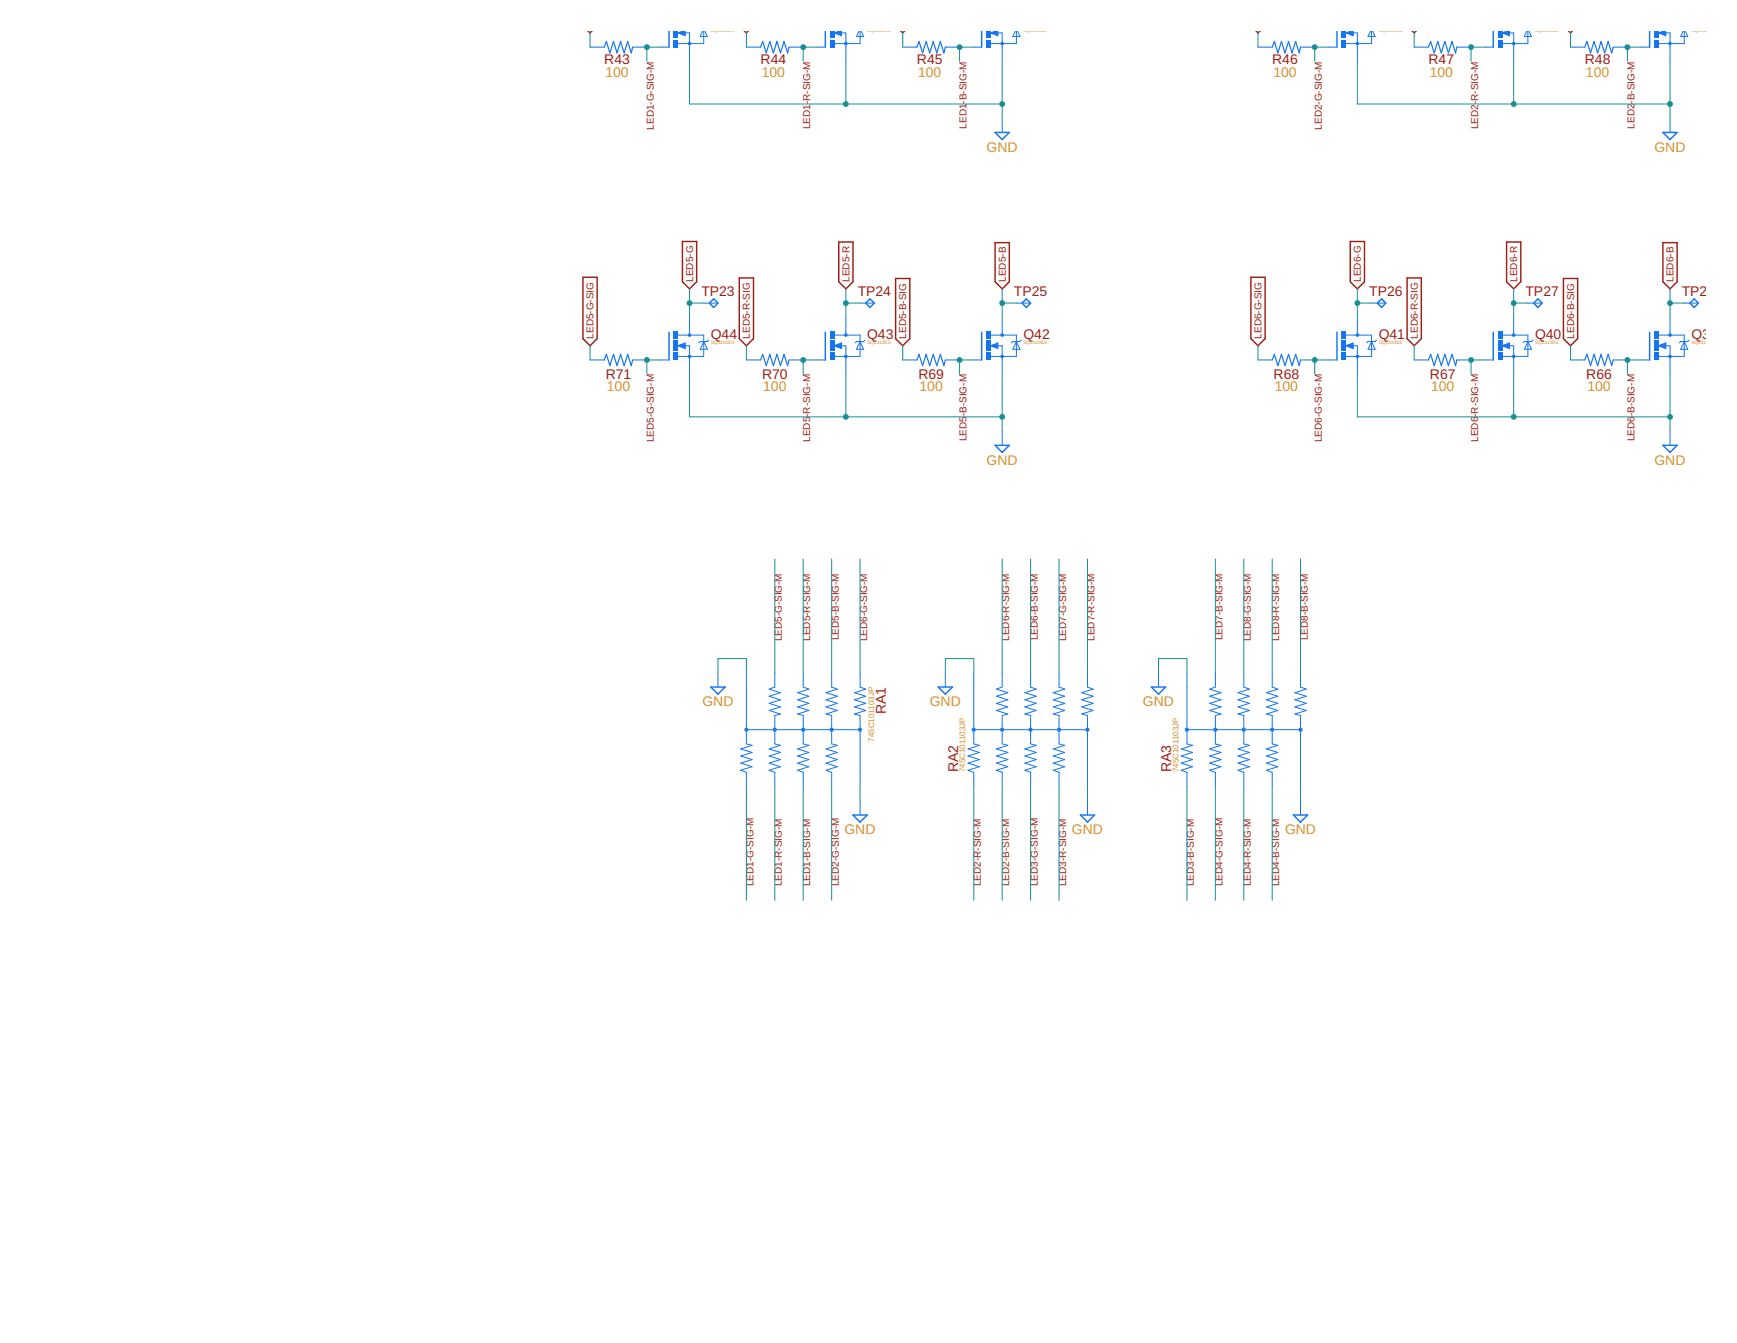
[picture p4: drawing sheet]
<svg xmlns="http://www.w3.org/2000/svg" width="279mm" height="216mm" viewBox="0 0 279 216" stroke-linecap="round" stroke-linejoin="round" font-family="sans-serif">
<g fill="none" stroke="#9c1f14" stroke-width=".23">
<path d="M94.6 4.9l.3 .4 .4-.4M119.7 4.9l.4 .4 .3-.4M144.9 4.9l.3 .4 .3-.4M202 4.9l.4 .4 .3-.4M227.1 4.9l.4 .4 .3-.4M252.3 4.9l.3 .4 .4-.4M109.8 38.8h2.3v6.5l-1.2 1.1-1.1-1.1zM134.9 38.9h2.3v6.4l-1.1 1.1-1.2-1.1zM160.1 39h2.2v6.3l-1.1 1.1-1.1-1.1zM217.2 38.8h2.3v6.5l-1.2 1.1-1.1-1.1zM242.3 38.9h2.3v6.4l-1.1 1.1-1.2-1.1zM267.5 39h2.3v6.3l-1.2 1.1-1.1-1.1z"/>
<path d="M93.8 44.6h2.3v9.8l-1.2 1.2-1.1-1.2zM118.9 44.7h2.3v9.7l-1.1 1.2-1.2-1.2zM144.1 44.8h2.2v9.6l-1.1 1.2-1.1-1.2zM201.2 44.6h2.3v9.8l-1.1 1.2-1.2-1.2zM226.3 44.7h2.3v9.7l-1.1 1.2-1.2-1.2zM251.5 44.8h2.3v9.6l-1.2 1.2-1.1-1.2z"/>
</g>
<path d="M160.1 21.3h2.2l-1.1 1.1zM267.5 21.3h2.3l-1.2 1.1zM114.1 48.7l.7-.7 .7 .7-.7 .7zM139.9 48l.7 .7-.7 .7-.6-.7zM165.1 48l.7 .7-.7 .7-.7-.7zM222.2 48l.7 .7-.7 .7-.6-.7zM247.4 48l.7 .7-.7 .7-.7-.7zM271.8 48.7l.7-.7 .7 .7-.7 .7zM160.1 71.6h2.2l-1.1 1.1zM267.5 71.6h2.3l-1.2 1.1z" fill="none" stroke="#1375f4" stroke-width=".23"/>
<g fill="none" stroke="#1375f4" stroke-width=".16">
<path d="M161.2 19v2.3M268.6 19v2.3M113.2 48.7h2.3M138.3 48.7h2.3M163.5 48.7h2.3M220.6 48.7h2.3M245.8 48.7h2.3M270.9 48.7h2.3M161.2 69.3v2.3M268.6 69.3v2.3M120.1 119.6l.9 .2-1.9 .6 1.9 .6-1.9 .5 1.9 .6-1.9 .6 1.9 .6-1.9 .5 1 .4M124.6 110.4l-.9 .4 1.8 .6-1.8 .5 1.8 .6-1.8 .6 1.8 .5-1.8 .6 1.8 .6-.9 .2v4.6l.9 .2-1.8 .6 1.8 .6-1.8 .5 1.8 .6-1.8 .6 1.8 .6-1.8 .5 .9 .4"/>
<path d="M129.2 110.4l.9 .4-1.8 .6 1.8 .5-1.8 .6 1.8 .6-1.8 .5 1.8 .6-1.8 .6 .9 .2v4.6l.9 .2-1.8 .6 1.8 .6-1.8 .5 1.8 .6-1.8 .6 1.8 .6-1.8 .5 .9 .4"/>
</g>
<g fill="#1375f4">
<path d="M119.8 117.1a.34 .34 0 0 1 .4-.1 .34 .34 0 0 1 .2 .4 .34 .34 0 0 1-.5 .2l-.2-.3 .4-.1 .1 .1-.1 .1-.4-.1z" fill-rule="evenodd"/>
<path d="M124.3 117.1a.34 .34 0 0 1 .5-.1 .34 .34 0 0 1 .1 .4 .34 .34 0 0 1-.4 .2l-.2-.3 .4-.1v.1v.1l-.4-.1z" fill-rule="evenodd"/>
<path d="M128.9 117.1a.34 .34 0 0 1 .5-.1 .34 .34 0 0 1 .1 .4 .34 .34 0 0 1-.4 .2l-.2-.3 .3-.1 .1 .1-.1 .1-.3-.1z" fill-rule="evenodd"/>
</g>
<g fill="#1375f4">
<path d="M119.8 117.1l.1-.1 .4 .1 .1 .1-.1 .4h-.2l-.3-.1-.1-.2 .4-.1 .1 .1-.1 .1-.4-.1zM119.8 117.1l-.1 .2 .3 .1 .2-.1-.1-.1-.4 .1 .1 .2 .3 .1h.2l.1-.2-.1-.3-.4-.1z"/>
<path d="M124.3 117.1l.2-.1 .3 .1 .1 .1-.1 .4h-.1l-.4-.1v-.2l.4-.1v.1v.1l-.4-.1zM124.3 117.1v.2l.3 .1 .1-.1v-.1l-.4 .1v.2l.4 .1h.1l.1-.2-.1-.3-.3-.1z"/>
<path d="M128.9 117.1l.2-.1 .3 .1 .1 .1-.1 .4h-.2l-.3-.1v-.2l.3-.1 .1 .1-.1 .1-.3-.1zM128.9 117.1v.2l.3 .1 .1-.1-.1-.1-.3 .1v.2l.3 .1h.2l.1-.2-.1-.3-.3-.1z"/>
</g>
<path d="M120.1 108.2v2.2M129.2 108.2v2.2M133.8 108.2v2.2l.9 .4-1.8 .6 1.8 .5-1.8 .6 1.8 .6-1.8 .5 1.8 .6-1.8 .6 .9 .2v4.6l.9 .2-1.8 .6 1.8 .6-1.8 .5 1.8 .6-1.8 .6 1.8 .6-1.8 .5 .9 .4v2.2M138.3 108.2v2.2l1 .4-1.9 .6 1.9 .5-1.9 .6 1.9 .6-1.9 .5 1.9 .6-1.9 .6 .9 .2M129.2 124.2v2.2" fill="none" stroke="#1375f4" stroke-width=".16"/>
<g fill="#1375f4">
<path d="M133.5 117.1a.34 .34 0 0 1 .4-.1 .34 .34 0 0 1 .2 .4 .34 .34 0 0 1-.5 .2l-.2-.3 .4-.1 .1 .1-.1 .1-.4-.1z" fill-rule="evenodd"/>
<path d="M138 117.1a.34 .34 0 0 1 .5-.1 .34 .34 0 0 1 .1 .4 .34 .34 0 0 1-.4 .2l-.2-.3 .4-.1 .1 .1-.1 .1-.4-.1z" fill-rule="evenodd"/>
</g>
<g fill="#1375f4">
<path d="M133.5 117.1l.1-.1 .4 .1 .1 .1-.1 .4h-.2l-.3-.1-.1-.2 .4-.1 .1 .1-.1 .1-.4-.1zM133.5 117.1l-.1 .2 .3 .1 .2-.1-.1-.1-.4 .1 .1 .2 .3 .1h.2l.1-.2-.1-.3-.4-.1z"/>
<path d="M138 117.1l.2-.1 .4 .1 .1 .1-.1 .4h-.2l-.4-.1v-.2l.4-.1 .1 .1-.1 .1-.4-.1zM138 117.1v.2l.3 .1 .2-.1-.1-.1-.4 .1v.2l.4 .1h.2l.1-.2-.1-.3-.4-.1z"/>
</g>
<path d="M120.1 110.4v9.2M120.1 117.3h18.2M124.6 108.2v2.2M138.3 115v11.4M156.6 119.6l.9 .2-1.8 .6 1.8 .6-1.8 .5 1.8 .6-1.8 .6 1.8 .6-1.8 .5 .9 .4M161.2 110.4l-.9 .4 1.8 .6-1.8 .5 1.8 .6-1.8 .6 1.8 .5-1.8 .6 1.8 .6-.9 .2v4.6l.9 .2-1.8 .6 1.8 .6-1.8 .5 1.8 .6-1.8 .6 1.8 .6-1.8 .5 .9 .4M165.8 110.4l.9 .4-1.9 .6 1.9 .5-1.9 .6 1.9 .6-1.9 .5 1.9 .6-1.9 .6 1 .2v4.6l.9 .2-1.9 .6 1.9 .6-1.9 .5 1.9 .6-1.9 .6 1.9 .6-1.9 .5 1 .4M120.1 124.2v2.2M124.6 124.2v2.2" fill="none" stroke="#1375f4" stroke-width=".16"/>
<g fill="#1375f4">
<path d="M156.3 117.1a.34 .34 0 0 1 .5-.1 .34 .34 0 0 1 .1 .4 .34 .34 0 0 1-.4 .2l-.2-.3 .3-.1 .1 .1-.1 .1-.3-.1z" fill-rule="evenodd"/>
<path d="M160.9 117.1a.34 .34 0 0 1 .5-.1 .34 .34 0 0 1 .1 .4 .34 .34 0 0 1-.4 .2l-.3-.3 .4-.1 .1 .1-.1 .1-.4-.1z" fill-rule="evenodd"/>
<path d="M165.5 117.1a.34 .34 0 0 1 .4-.1 .34 .34 0 0 1 .2 .4 .34 .34 0 0 1-.5 .2l-.2-.3 .4-.1 .1 .1-.1 .1-.4-.1z" fill-rule="evenodd"/>
</g>
<g fill="#1375f4">
<path d="M156.3 117.1l.2-.1 .3 .1 .2 .1-.2 .4h-.1l-.4-.1v-.2l.3-.1 .1 .1-.1 .1-.3-.1zM156.3 117.1v.2l.3 .1 .1-.1-.1-.1-.3 .1v.2l.4 .1h.1l.2-.2-.2-.3-.3-.1z"/>
<path d="M160.9 117.1l.2-.1 .3 .1 .1 .1-.1 .4h-.2l-.3-.1-.1-.2 .4-.1 .1 .1-.1 .1-.4-.1zM160.9 117.1l-.1 .2 .3 .1 .2-.1-.1-.1-.4 .1 .1 .2 .3 .1h.2l.1-.2-.1-.3-.3-.1z"/>
<path d="M165.5 117.1l.1-.1 .4 .1 .1 .1-.1 .4h-.2l-.3-.1-.1-.2 .4-.1 .1 .1-.1 .1-.4-.1zM165.5 117.1l-.1 .2 .3 .1 .2-.1-.1-.1-.4 .1 .1 .2 .3 .1h.2l.1-.2-.1-.3-.4-.1z"/>
</g>
<path d="M156.6 108.2v2.2M165.8 108.2v2.2M170.3 108.2v2.2l1 .4-1.9 .6 1.9 .5-1.9 .6 1.9 .6-1.9 .5 1.9 .6-1.9 .6 .9 .2v4.6l1 .2-1.9 .6 1.9 .6-1.9 .5 1.9 .6-1.9 .6 1.9 .6-1.9 .5 .9 .4v2.2M174.9 108.2v2.2l.9 .4-1.8 .6 1.8 .5-1.8 .6 1.8 .6-1.8 .5 1.8 .6-1.8 .6 .9 .2M165.8 124.2v2.2" fill="none" stroke="#1375f4" stroke-width=".16"/>
<g fill="#1375f4">
<path d="M170.1 117.1a.34 .34 0 0 1 .4-.1 .34 .34 0 0 1 .1 .4 .34 .34 0 0 1-.4 .2l-.2-.3 .3-.1 .2 .1-.2 .1-.3-.1z" fill-rule="evenodd"/>
<path d="M174.6 117.1a.34 .34 0 0 1 .5-.1 .34 .34 0 0 1 .1 .4 .34 .34 0 0 1-.4 .2l-.2-.3 .3-.1 .1 .1-.1 .1-.3-.1z" fill-rule="evenodd"/>
</g>
<g fill="#1375f4">
<path d="M170.1 117.1l.1-.1 .4 .1 .1 .1-.1 .4h-.2l-.3-.1-.1-.2 .3-.1 .2 .1-.2 .1-.3-.1zM170.1 117.1l-.1 .2 .3 .1 .2-.1-.2-.1-.3 .1 .1 .2 .3 .1h.2l.1-.2-.1-.3-.4-.1z"/>
<path d="M174.6 117.1l.2-.1 .3 .1 .1 .1-.1 .4h-.1l-.4-.1v-.2l.3-.1 .1 .1-.1 .1-.3-.1zM174.6 117.1v.2l.3 .1 .1-.1-.1-.1-.3 .1v.2l.4 .1h.1l.1-.2-.1-.3-.3-.1z"/>
</g>
<path d="M156.6 110.4v9.2M156.6 117.3h18.3M161.2 108.2v2.2M174.9 115v11.4M190.9 119.6l.9 .2-1.8 .6 1.8 .6-1.8 .5 1.8 .6-1.8 .6 1.8 .6-1.8 .5 .9 .4M195.5 110.4l-.9 .4 1.8 .6-1.8 .5 1.8 .6-1.8 .6 1.8 .5-1.8 .6 1.8 .6-.9 .2v4.6l.9 .2-1.8 .6 1.8 .6-1.8 .5 1.8 .6-1.8 .6 1.8 .6-1.8 .5 .9 .4M200.1 110.4l.9 .4-1.9 .6 1.9 .5-1.9 .6 1.9 .6-1.9 .5 1.9 .6-1.9 .6 1 .2v4.6l.9 .2-1.9 .6 1.9 .6-1.9 .5 1.9 .6-1.9 .6 1.9 .6-1.9 .5 1 .4M156.6 124.2v2.2M161.2 124.2v2.2" fill="none" stroke="#1375f4" stroke-width=".16"/>
<g fill="#1375f4">
<path d="M190.6 117.1a.34 .34 0 0 1 .5-.1 .34 .34 0 0 1 .1 .4 .34 .34 0 0 1-.4 .2l-.2-.3 .3-.1 .1 .1-.1 .1-.3-.1z" fill-rule="evenodd"/>
<path d="M195.2 117.1a.34 .34 0 0 1 .5-.1 .34 .34 0 0 1 .1 .4 .34 .34 0 0 1-.5 .2l-.2-.3 .4-.1 .1 .1-.1 .1-.4-.1z" fill-rule="evenodd"/>
<path d="M199.8 117.1a.34 .34 0 0 1 .4-.1 .34 .34 0 0 1 .2 .4 .34 .34 0 0 1-.5 .2l-.2-.3 .4-.1 .1 .1-.1 .1-.4-.1z" fill-rule="evenodd"/>
</g>
<g fill="#1375f4">
<path d="M190.6 117.1l.2-.1 .3 .1 .1 .1-.1 .4h-.1l-.4-.1v-.2l.3-.1 .1 .1-.1 .1-.3-.1zM190.6 117.1v.2l.3 .1 .1-.1-.1-.1-.3 .1v.2l.4 .1h.1l.1-.2-.1-.3-.3-.1z"/>
<path d="M195.2 117.1l.1-.1 .4 .1 .1 .1-.1 .4h-.2l-.3-.1-.1-.2 .4-.1 .1 .1-.1 .1-.4-.1zM195.2 117.1l-.1 .2 .3 .1 .2-.1-.1-.1-.4 .1 .1 .2 .3 .1h.2l.1-.2-.1-.3-.4-.1z"/>
<path d="M199.8 117.1l.1-.1 .4 .1 .1 .1-.1 .4h-.2l-.3-.1-.1-.2 .4-.1 .1 .1-.1 .1-.4-.1zM199.8 117.1l-.1 .2 .3 .1 .2-.1-.1-.1-.4 .1 .1 .2 .3 .1h.2l.1-.2-.1-.3-.4-.1z"/>
</g>
<path d="M190.9 108.2v2.2M200.1 108.2v2.2M204.6 108.2v2.2l.9 .4-1.8 .6 1.8 .5-1.8 .6 1.8 .6-1.8 .5 1.8 .6-1.8 .6 .9 .2v4.6l.9 .2-1.8 .6 1.8 .6-1.8 .5 1.8 .6-1.8 .6 1.8 .6-1.8 .5 .9 .4v2.2M209.2 108.2v2.2l.9 .4-1.8 .6 1.8 .5-1.8 .6 1.8 .6-1.8 .5 1.8 .6-1.8 .6 .9 .2M200.1 124.2v2.2" fill="none" stroke="#1375f4" stroke-width=".16"/>
<g fill="#1375f4">
<path d="M204.3 117.1a.34 .34 0 0 1 .5-.1 .34 .34 0 0 1 .1 .4 .34 .34 0 0 1-.4 .2l-.2-.3 .3-.1 .1 .1-.1 .1-.3-.1z" fill-rule="evenodd"/>
<path d="M208.9 117.1a.34 .34 0 0 1 .5-.1 .34 .34 0 0 1 .1 .4 .34 .34 0 0 1-.4 .2l-.2-.3 .3-.1 .1 .1-.1 .1-.3-.1z" fill-rule="evenodd"/>
</g>
<g fill="#1375f4">
<path d="M204.3 117.1l.2-.1 .4 .1 .1 .1-.1 .4h-.2l-.4-.1v-.2l.3-.1 .1 .1-.1 .1-.3-.1zM204.3 117.1v.2l.3 .1 .1-.1-.1-.1-.3 .1v.2l.4 .1h.2l.1-.2-.1-.3-.4-.1z"/>
<path d="M208.9 117.1l.2-.1 .3 .1 .1 .1-.1 .4h-.1l-.4-.1v-.2l.3-.1 .1 .1-.1 .1-.3-.1zM208.9 117.1v.2l.2 .1 .2-.1-.1-.1-.3 .1v.2l.4 .1h.1l.1-.2-.1-.3-.3-.1z"/>
</g>
<g fill="none" stroke="#1375f4" stroke-width=".16">
<path d="M106.3 7.6h1.3M110 4.9l-.9 .4 1.1 .5v-.9M110.1 5.3h.8v2.3M113 4.9l-.4 1h1.2l-.4-1M113.2 4.9v2.1h-4.1M115.5 108.2v2.2M152.1 108.2v2.2M186.4 108.2v2.2M190.9 110.4v9.2M190.9 117.3h18.3M195.5 108.2v2.2M209.2 115v11.4"/>
<path d="M138.3 128.7v2.3M174.9 128.7v2.3M190.9 124.2v2.2M195.5 124.2v2.2M209.2 128.7v2.3"/>
</g>
<path d="M107.6 4.9v2.7M114.3 110.4h2.3l-1.1 1.2zM150.9 110.4h2.3l-1.1 1.2zM185.2 110.4h2.3l-1.1 1.2zM137.2 131h2.3l-1.2 1.2zM173.8 131h2.3l-1.2 1.2zM208 131h2.3l-1.1 1.2z" fill="none" stroke="#1375f4" stroke-width=".23"/>
<path d="M110.1 5.1l-.8 .2 .8 .2v-.2h-.2" fill="none" stroke="#1375f4" stroke-width=".28"/>
<g fill="#1375f4">
<path d="M108.4 6.4h.7v1.2h-.7z" fill-rule="evenodd"/>
<path d="M108.4 4.9h.7v1.2h-.7z" fill-rule="evenodd"/>
<circle cx="110.9" cy="7" r=".3"/>
</g>
<g fill="#1375f4">
<path d="M110.6 7a.3 .3 0 0 1 .6 0 .3 .3 0 0 1-.6 0zM110.6 7a.3 .3 0 0 0 .6 0 .3 .3 0 0 0-.6 0z"/>
<path d="M108.4 6.4h.7v1.2h-.7zM108.4 6.4v1.2h.7v-1.2z"/>
<path d="M108.4 4.9h.7v1.2h-.7zM108.4 4.9v1.2h.7v-1.2z"/>
</g>
<path d="M110.9 7.6v2.3M131.5 7.6h1.3M135.1 4.9l-.9 .4 1.2 .5v-.9M135.3 5.3h.8v2.3M138.2 4.9l-.4 1h1.1l-.4-1M138.3 4.9v2.1h-4.1" fill="none" stroke="#1375f4" stroke-width=".16"/>
<path d="M132.8 4.9v2.7" fill="none" stroke="#1375f4" stroke-width=".23"/>
<path d="M135.3 5.1l-.8 .2 .8 .2v-.2h-.3" fill="none" stroke="#1375f4" stroke-width=".28"/>
<g fill="#1375f4">
<path d="M133.5 6.4h.7v1.2h-.7z" fill-rule="evenodd"/>
<path d="M133.5 4.9h.7v1.2h-.7z" fill-rule="evenodd"/>
<circle cx="136.1" cy="7" r=".3"/>
</g>
<g fill="#1375f4">
<path d="M135.8 7a.3 .3 0 0 1 .6 0 .3 .3 0 0 1-.6 0zM135.8 7a.3 .3 0 0 0 .6 0 .3 .3 0 0 0-.6 0z"/>
<path d="M133.5 6.4h.7v1.2h-.7zM133.5 6.4v1.2h.7v-1.2z"/>
<path d="M133.5 4.9h.7v1.2h-.7zM133.5 4.9v1.2h.7v-1.2z"/>
</g>
<path d="M136.1 7.6v2.3M156.6 7.6h1.3M160.3 4.9l-.9 .4 1.1 .5v-.9M160.4 5.3h.8v2.3M163.3 4.9l-.4 1h1.2l-.5-1M163.5 4.9v2.1h-4.1" fill="none" stroke="#1375f4" stroke-width=".16"/>
<path d="M157.9 4.9v2.7" fill="none" stroke="#1375f4" stroke-width=".23"/>
<path d="M160.4 5.1l-.8 .2 .8 .2v-.2h-.2" fill="none" stroke="#1375f4" stroke-width=".28"/>
<g fill="#1375f4">
<path d="M158.7 6.4h.7v1.2h-.7z" fill-rule="evenodd"/>
<path d="M158.7 4.9h.7v1.2h-.7z" fill-rule="evenodd"/>
<circle cx="161.2" cy="7" r=".3"/>
</g>
<g fill="#1375f4">
<path d="M160.9 7a.3 .3 0 0 1 .6 0 .3 .3 0 0 1-.6 0zM160.9 7a.3 .3 0 0 0 .6 0 .3 .3 0 0 0-.6 0z"/>
<path d="M158.7 6.4h.7v1.2h-.7zM158.7 6.4v1.2h.7v-1.2z"/>
<path d="M158.7 4.9h.7v1.2h-.7zM158.7 4.9v1.2h.7v-1.2z"/>
</g>
<path d="M161.2 7.6v2.3M213.8 7.6h1.3M217.4 4.9l-.9 .4 1.2 .5v-.9M217.6 5.3h.7v2.3M220.5 4.9l-.5 1h1.2l-.4-1M220.6 4.9v2.1h-4.1" fill="none" stroke="#1375f4" stroke-width=".16"/>
<path d="M215.1 4.9v2.7" fill="none" stroke="#1375f4" stroke-width=".23"/>
<path d="M217.6 5.1l-.9 .2 .9 .2v-.2h-.3" fill="none" stroke="#1375f4" stroke-width=".28"/>
<g fill="#1375f4">
<path d="M215.8 6.4h.7v1.2h-.7z" fill-rule="evenodd"/>
<path d="M215.8 4.9h.7v1.2h-.7z" fill-rule="evenodd"/>
<circle cx="218.3" cy="7" r=".3"/>
</g>
<g fill="#1375f4">
<path d="M218 7a.3 .3 0 0 1 .6 0 .3 .3 0 0 1-.6 0zM218 7a.3 .3 0 0 0 .6 0 .3 .3 0 0 0-.6 0z"/>
<path d="M215.8 6.4h.7v1.2h-.7zM215.8 6.4v1.2h.7v-1.2z"/>
<path d="M215.8 4.9h.7v1.2h-.7zM215.8 4.9v1.2h.7v-1.2z"/>
</g>
<path d="M218.3 7.6v2.3M238.9 7.6h1.3M242.6 4.9l-.9 .4 1.1 .5v-.9M242.7 5.3h.8v2.3M245.6 4.9l-.4 1h1.1l-.4-1M245.8 4.9v2.1h-4.1" fill="none" stroke="#1375f4" stroke-width=".16"/>
<path d="M240.2 4.9v2.7" fill="none" stroke="#1375f4" stroke-width=".23"/>
<path d="M242.7 5.1l-.8 .2 .8 .2v-.2h-.2" fill="none" stroke="#1375f4" stroke-width=".28"/>
<g fill="#1375f4">
<path d="M241 6.4h.7v1.2h-.7z" fill-rule="evenodd"/>
<path d="M241 4.9h.7v1.2h-.7z" fill-rule="evenodd"/>
<circle cx="243.5" cy="7" r=".3"/>
</g>
<g fill="#1375f4">
<path d="M243.2 7a.3 .3 0 0 1 .6 0 .3 .3 0 0 1-.6 0zM243.2 7a.3 .3 0 0 0 .6 0 .3 .3 0 0 0-.6 0z"/>
<path d="M241 6.4h.7v1.2h-.7zM241 6.4v1.2h.7v-1.2z"/>
<path d="M241 4.9h.7v1.2h-.7zM241 4.9v1.2h.7v-1.2z"/>
</g>
<path d="M243.5 7.6v2.3M264.1 7.6h1.2M267.7 4.9l-.9 .4 1.1 .5v-.9M267.8 5.3h.8v2.3M270.8 4.9l-.5 1h1.2l-.4-1M270.9 4.9v2.1h-4.1" fill="none" stroke="#1375f4" stroke-width=".16"/>
<path d="M265.3 4.9v2.7" fill="none" stroke="#1375f4" stroke-width=".23"/>
<path d="M267.8 5.1l-.8 .2 .8 .2v-.2h-.2" fill="none" stroke="#1375f4" stroke-width=".28"/>
<g fill="#1375f4">
<path d="M266.1 6.4h.7v1.2h-.7z" fill-rule="evenodd"/>
<path d="M266.1 4.9h.7v1.2h-.7z" fill-rule="evenodd"/>
<circle cx="268.6" cy="7" r=".3"/>
</g>
<g fill="#1375f4">
<path d="M268.3 7a.3 .3 0 0 1 .6 0 .3 .3 0 0 1-.6 0zM268.3 7a.3 .3 0 0 0 .6 0 .3 .3 0 0 0-.6 0z"/>
<path d="M266.1 6.4h.7v1.2h-.7zM266.1 6.4v1.2h.7v-1.2z"/>
<path d="M266.1 4.9h.7v1.2h-.7zM266.1 4.9v1.2h.7v-1.2z"/>
</g>
<path d="M268.6 7.6v2.3M264.1 57.9h1.2M266.8 55.6l1.1-.5v.9zM266.8 53.9h4.1v3.4h-4.1M267.8 55.6h.8v2.3M268.6 53.3v.6M270.9 54.9l.6 1.3h-1.2zM271.7 54.7l-.2 .2h-1.2l-.2 .2" fill="none" stroke="#1375f4" stroke-width=".16"/>
<path d="M265.3 53.4v4.5" fill="none" stroke="#1375f4" stroke-width=".23"/>
<path d="M267.8 55.4l-.8 .2 .8 .2v-.2h-.2" fill="none" stroke="#1375f4" stroke-width=".28"/>
<g fill="#1375f4">
<path d="M266.1 56.7h.7v1.2h-.7z" fill-rule="evenodd"/>
<path d="M266.1 53.3h.7v1.1h-.7z" fill-rule="evenodd"/>
<path d="M266.1 54.8h.7v1.6h-.7z" fill-rule="evenodd"/>
<circle cx="268.6" cy="57.3" r=".3"/>
<circle cx="268.6" cy="53.9" r=".3"/>
</g>
<g fill="#1375f4">
<path d="M268.3 57.3a.3 .3 0 0 1 .6 0 .3 .3 0 0 1-.6 0zM268.3 57.3a.3 .3 0 0 0 .6 0 .3 .3 0 0 0-.6 0z"/>
<path d="M268.3 53.9a.3 .3 0 0 1 .6 0 .3 .3 0 0 1-.6 0zM268.3 53.9a.3 .3 0 0 0 .6 0 .3 .3 0 0 0-.6 0z"/>
<path d="M266.1 56.7h.7v1.2h-.7zM266.1 56.7v1.2h.7v-1.2z"/>
<path d="M266.1 53.3h.7v1.1h-.7zM266.1 53.3v1.1h.7v-1.1z"/>
<path d="M266.1 54.8h.7v1.6h-.7zM266.1 54.8v1.6h.7v-1.6z"/>
</g>
<path d="M238.9 57.9h1.3M241.7 55.6l1.1-.5v.9zM241.7 53.9h4.1v3.4h-4.1M242.7 55.6h.8v2.3M243.5 53.3v.6M245.8 54.9l.5 1.3h-1.1zM246.6 54.7l-.3 .2h-1.1l-.2 .2M268.6 51v2.3M268.6 57.9v2.3" fill="none" stroke="#1375f4" stroke-width=".16"/>
<path d="M240.2 53.4v4.5" fill="none" stroke="#1375f4" stroke-width=".23"/>
<path d="M242.7 55.4l-.8 .2 .8 .2v-.2h-.2" fill="none" stroke="#1375f4" stroke-width=".28"/>
<g fill="#1375f4">
<path d="M241 56.7h.7v1.2h-.7z" fill-rule="evenodd"/>
<path d="M241 53.3h.7v1.1h-.7z" fill-rule="evenodd"/>
<path d="M241 54.8h.7v1.6h-.7z" fill-rule="evenodd"/>
<circle cx="243.5" cy="57.3" r=".3"/>
<circle cx="243.5" cy="53.9" r=".3"/>
</g>
<g fill="#1375f4">
<path d="M243.2 57.3a.3 .3 0 0 1 .6 0 .3 .3 0 0 1-.6 0zM243.2 57.3a.3 .3 0 0 0 .6 0 .3 .3 0 0 0-.6 0z"/>
<path d="M243.2 53.9a.3 .3 0 0 1 .6 0 .3 .3 0 0 1-.6 0zM243.2 53.9a.3 .3 0 0 0 .6 0 .3 .3 0 0 0-.6 0z"/>
<path d="M241 56.7h.7v1.2h-.7zM241 56.7v1.2h.7v-1.2z"/>
<path d="M241 53.3h.7v1.1h-.7zM241 53.3v1.1h.7v-1.1z"/>
<path d="M241 54.8h.7v1.6h-.7zM241 54.8v1.6h.7v-1.6z"/>
</g>
<path d="M213.8 57.9h1.3M216.5 55.6l1.2-.5v.9zM216.5 53.9h4.1v3.4h-4.1M217.6 55.6h.7v2.3M218.3 53.3v.6M220.6 54.9l.6 1.3h-1.2zM221.4 54.7l-.2 .2h-1.2l-.2 .2M243.5 51v2.3M243.5 57.9v2.3" fill="none" stroke="#1375f4" stroke-width=".16"/>
<path d="M215.1 53.4v4.5" fill="none" stroke="#1375f4" stroke-width=".23"/>
<path d="M217.6 55.4l-.9 .2 .9 .2v-.2h-.3" fill="none" stroke="#1375f4" stroke-width=".28"/>
<g fill="#1375f4">
<path d="M215.8 56.7h.7v1.2h-.7z" fill-rule="evenodd"/>
<path d="M215.8 53.3h.7v1.1h-.7z" fill-rule="evenodd"/>
<path d="M215.8 54.8h.7v1.6h-.7z" fill-rule="evenodd"/>
<circle cx="218.3" cy="57.3" r=".3"/>
<circle cx="218.3" cy="53.9" r=".3"/>
</g>
<g fill="#1375f4">
<path d="M218 57.3a.3 .3 0 0 1 .6 0 .3 .3 0 0 1-.6 0zM218 57.3a.3 .3 0 0 0 .6 0 .3 .3 0 0 0-.6 0z"/>
<path d="M218 53.9a.3 .3 0 0 1 .6 0 .3 .3 0 0 1-.6 0zM218 53.9a.3 .3 0 0 0 .6 0 .3 .3 0 0 0-.6 0z"/>
<path d="M215.8 56.7h.7v1.2h-.7zM215.8 56.7v1.2h.7v-1.2z"/>
<path d="M215.8 53.3h.7v1.1h-.7zM215.8 53.3v1.1h.7v-1.1z"/>
<path d="M215.8 54.8h.7v1.6h-.7zM215.8 54.8v1.6h.7v-1.6z"/>
</g>
<path d="M156.6 57.9h1.3M159.4 55.6l1.1-.5v.9zM159.4 53.9h4.1v3.4h-4.1M160.4 55.6h.8v2.3M161.2 53.3v.6M163.5 54.9l.6 1.3h-1.2zM164.3 54.7l-.2 .2h-1.2l-.2 .2M218.3 51v2.3M218.3 57.9v2.3" fill="none" stroke="#1375f4" stroke-width=".16"/>
<path d="M157.9 53.4v4.5" fill="none" stroke="#1375f4" stroke-width=".23"/>
<path d="M160.4 55.4l-.8 .2 .8 .2v-.2h-.2" fill="none" stroke="#1375f4" stroke-width=".28"/>
<g fill="#1375f4">
<path d="M158.7 56.7h.7v1.2h-.7z" fill-rule="evenodd"/>
<path d="M158.7 53.3h.7v1.1h-.7z" fill-rule="evenodd"/>
<path d="M158.7 54.8h.7v1.6h-.7z" fill-rule="evenodd"/>
<circle cx="161.2" cy="57.3" r=".3"/>
<circle cx="161.2" cy="53.9" r=".3"/>
</g>
<g fill="#1375f4">
<path d="M160.9 57.3a.3 .3 0 0 1 .6 0 .3 .3 0 0 1-.6 0zM160.9 57.3a.3 .3 0 0 0 .6 0 .3 .3 0 0 0-.6 0z"/>
<path d="M160.9 53.9a.3 .3 0 0 1 .6 0 .3 .3 0 0 1-.6 0zM160.9 53.9a.3 .3 0 0 0 .6 0 .3 .3 0 0 0-.6 0z"/>
<path d="M158.7 56.7h.7v1.2h-.7zM158.7 56.7v1.2h.7v-1.2z"/>
<path d="M158.7 53.3h.7v1.1h-.7zM158.7 53.3v1.1h.7v-1.1z"/>
<path d="M158.7 54.8h.7v1.6h-.7zM158.7 54.8v1.6h.7v-1.6z"/>
</g>
<path d="M131.5 57.9h1.3M134.2 55.6l1.2-.5v.9zM134.2 53.9h4.1v3.4h-4.1M135.3 55.6h.8v2.3M136.1 53.3v.6M138.3 54.9l.6 1.3h-1.1zM139.1 54.7l-.2 .2h-1.1l-.3 .2M161.2 51v2.3M161.2 57.9v2.3" fill="none" stroke="#1375f4" stroke-width=".16"/>
<path d="M132.8 53.4v4.5" fill="none" stroke="#1375f4" stroke-width=".23"/>
<path d="M135.3 55.4l-.8 .2 .8 .2v-.2h-.3" fill="none" stroke="#1375f4" stroke-width=".28"/>
<g fill="#1375f4">
<path d="M133.5 56.7h.7v1.2h-.7z" fill-rule="evenodd"/>
<path d="M133.5 53.3h.7v1.1h-.7z" fill-rule="evenodd"/>
<path d="M133.5 54.8h.7v1.6h-.7z" fill-rule="evenodd"/>
<circle cx="136.1" cy="57.3" r=".3"/>
<circle cx="136.1" cy="53.9" r=".3"/>
</g>
<g fill="#1375f4">
<path d="M135.8 57.3a.3 .3 0 0 1 .6 0 .3 .3 0 0 1-.6 0zM135.8 57.3a.3 .3 0 0 0 .6 0 .3 .3 0 0 0-.6 0z"/>
<path d="M135.8 53.9a.3 .3 0 0 1 .6 0 .3 .3 0 0 1-.6 0zM135.8 53.9a.3 .3 0 0 0 .6 0 .3 .3 0 0 0-.6 0z"/>
<path d="M133.5 56.7h.7v1.2h-.7zM133.5 56.7v1.2h.7v-1.2z"/>
<path d="M133.5 53.3h.7v1.1h-.7zM133.5 53.3v1.1h.7v-1.1z"/>
<path d="M133.5 54.8h.7v1.6h-.7zM133.5 54.8v1.6h.7v-1.6z"/>
</g>
<path d="M106.3 57.9h1.3M109.1 55.6l1.1-.5v.9zM109.1 53.9h4.1v3.4h-4.1M110.1 55.6h.8v2.3M110.9 53.3v.6M113.2 54.9l.6 1.3h-1.2zM114 54.7l-.2 .2h-1.2l-.2 .2M136.1 51v2.3M136.1 57.9v2.3" fill="none" stroke="#1375f4" stroke-width=".16"/>
<path d="M107.6 53.4v4.5" fill="none" stroke="#1375f4" stroke-width=".23"/>
<path d="M110.1 55.4l-.8 .2 .8 .2v-.2h-.2" fill="none" stroke="#1375f4" stroke-width=".28"/>
<g fill="#1375f4">
<path d="M108.4 56.7h.7v1.2h-.7z" fill-rule="evenodd"/>
<path d="M108.4 53.3h.7v1.1h-.7z" fill-rule="evenodd"/>
<path d="M108.4 54.8h.7v1.6h-.7z" fill-rule="evenodd"/>
<circle cx="110.9" cy="57.3" r=".3"/>
<circle cx="110.9" cy="53.9" r=".3"/>
</g>
<g fill="#1375f4">
<path d="M110.6 57.3a.3 .3 0 0 1 .6 0 .3 .3 0 0 1-.6 0zM110.6 57.3a.3 .3 0 0 0 .6 0 .3 .3 0 0 0-.6 0z"/>
<path d="M110.6 53.9a.3 .3 0 0 1 .6 0 .3 .3 0 0 1-.6 0zM110.6 53.9a.3 .3 0 0 0 .6 0 .3 .3 0 0 0-.6 0z"/>
<path d="M108.4 56.7h.7v1.2h-.7zM108.4 56.7v1.2h.7v-1.2z"/>
<path d="M108.4 53.3h.7v1.1h-.7zM108.4 53.3v1.1h.7v-1.1z"/>
<path d="M108.4 54.8h.7v1.6h-.7zM108.4 54.8v1.6h.7v-1.6z"/>
</g>
<g fill="none" stroke="#1375f4" stroke-width=".16">
<path d="M94.9 7.6h2.3M101.8 7.6h2.3M120.1 7.6h2.2M126.9 7.6h2.3M145.2 7.6h2.3M152.1 7.6h2.2M202.4 7.6h2.2M209.2 7.6h2.3M227.5 7.6h2.3M234.3 7.6h2.3M252.6 7.6h2.3M259.5 7.6h2.3"/>
<path d="M94.9 57.9h2.3M101.8 57.9h2.3M110.9 51v2.3M110.9 57.9v2.3M120.1 57.9h2.2M126.9 57.9h2.3M145.2 57.9h2.3M152.1 57.9h2.2M202.4 57.9h2.2M209.2 57.9h2.3M227.5 57.9h2.3M234.3 57.9h2.3"/>
<path d="M252.6 57.9h2.3M259.5 57.9h2.3"/>
</g>
<path d="M97.2 7.6l.3-.9 .6 1.8 .6-1.8 .6 1.8 .5-1.8 .6 1.8 .6-1.8 .5 1.8 .3-.9M122.3 7.6l.4-.9 .6 1.8 .5-1.8 .6 1.8 .6-1.8 .5 1.8 .6-1.8 .6 1.8 .2-.9M147.5 7.6l.3-.9 .6 1.8 .6-1.8 .5 1.8 .6-1.8 .6 1.8 .6-1.8 .5 1.8 .3-.9M204.6 7.6l.4-.9 .5 1.8 .6-1.8 .6 1.8 .6-1.8 .5 1.8 .6-1.8 .6 1.8 .2-.9M229.8 7.6l.3-.9 .6 1.8 .6-1.8 .5 1.8 .6-1.8 .6 1.8 .6-1.8 .5 1.8 .2-.9M254.9 7.6l.4-.9 .5 1.8 .6-1.8 .6 1.8 .5-1.8 .6 1.8 .6-1.8 .5 1.8 .3-.9M97.2 57.9l.3-.9 .6 1.8 .6-1.8 .6 1.8 .5-1.8 .6 1.8 .6-1.8 .5 1.8 .3-.9M122.3 57.9l.4-.9 .6 1.8 .5-1.8 .6 1.8 .6-1.8 .5 1.8 .6-1.8 .6 1.8 .2-.9M147.5 57.9l.3-.9 .6 1.8 .6-1.8 .5 1.8 .6-1.8 .6 1.8 .6-1.8 .5 1.8 .3-.9M204.6 57.9l.4-.9 .5 1.8 .6-1.8 .6 1.8 .6-1.8 .5 1.8 .6-1.8 .6 1.8 .2-.9M229.8 57.9l.3-.9 .6 1.8 .6-1.8 .5 1.8 .6-1.8 .6 1.8 .6-1.8 .5 1.8 .2-.9M254.9 57.9l.4-.9 .5 1.8 .6-1.8 .6 1.8 .5-1.8 .6 1.8 .6-1.8 .5 1.8 .3-.9" fill="none" stroke="#1375f4" stroke-width=".19"/>
<path d="M110.9 16.7h50.3v2.3" fill="none" stroke="#158f93" stroke-width=".16"/>
<g fill="#158f93">
<circle cx="136.1" cy="16.7" r=".47"/>
<circle cx="161.2" cy="16.7" r=".47"/>
</g>
<g fill="#158f93">
<path d="M135.6 16.7a.47 .47 0 0 1 .9 0 .47 .47 0 0 1-.9 0zM135.6 16.7a.46 .46 0 0 0 .9 0 .46 .46 0 0 0-.9 0z"/>
<path d="M160.7 16.7a.5 .5 0 0 1 1 0 .5 .5 0 0 1-1 0zM160.7 16.7a.5 .5 0 0 0 1 0 .5 .5 0 0 0-1 0z"/>
</g>
<path d="M110.9 9.9v6.8M136.1 9.9v6.8M161.2 9.9v6.8M218.3 16.7h50.3v2.3" fill="none" stroke="#158f93" stroke-width=".16"/>
<g fill="#158f93">
<circle cx="243.5" cy="16.7" r=".47"/>
<circle cx="268.6" cy="16.7" r=".47"/>
</g>
<g fill="#158f93">
<path d="M243 16.7a.47 .47 0 0 1 .9 0 .47 .47 0 0 1-.9 0zM243 16.7a.46 .46 0 0 0 .9 0 .46 .46 0 0 0-.9 0z"/>
<path d="M268.2 16.7a.47 .47 0 0 1 .9 0 .47 .47 0 0 1-.9 0zM268.2 16.7a.46 .46 0 0 0 .9 0 .46 .46 0 0 0-.9 0z"/>
</g>
<path d="M218.3 9.9v6.8M243.5 9.9v6.8M268.6 9.9v6.8M110.9 67h50.3v2.3" fill="none" stroke="#158f93" stroke-width=".16"/>
<g fill="#158f93">
<circle cx="136.1" cy="67" r=".47"/>
<circle cx="161.2" cy="67" r=".47"/>
</g>
<g fill="#158f93">
<path d="M135.6 67a.47 .47 0 0 1 .9 0 .47 .47 0 0 1-.9 0zM135.6 67a.46 .46 0 0 0 .9 0 .46 .46 0 0 0-.9 0z"/>
<path d="M160.7 67a.5 .5 0 0 1 1 0 .5 .5 0 0 1-1 0zM160.7 67a.5 .5 0 0 0 1 0 .5 .5 0 0 0-1 0z"/>
</g>
<path d="M110.9 60.2v6.8M136.1 60.2v6.8M161.2 60.2v6.8M218.3 67h50.3v2.3" fill="none" stroke="#158f93" stroke-width=".16"/>
<g fill="#158f93">
<circle cx="243.5" cy="67" r=".47"/>
<circle cx="268.6" cy="67" r=".47"/>
</g>
<g fill="#158f93">
<path d="M243 67a.47 .47 0 0 1 .9 0 .47 .47 0 0 1-.9 0zM243 67a.46 .46 0 0 0 .9 0 .46 .46 0 0 0-.9 0z"/>
<path d="M268.2 67a.47 .47 0 0 1 .9 0 .47 .47 0 0 1-.9 0zM268.2 67a.46 .46 0 0 0 .9 0 .46 .46 0 0 0-.9 0z"/>
</g>
<g fill="none" stroke="#158f93" stroke-width=".16">
<path d="M94.9 5.3v2.3M120.1 5.3v2.3M145.2 5.3v2.3M202.4 5.3v2.3M227.5 5.3v2.3M252.6 5.3v2.3M94.9 55.6v2.3M110.9 46.4v4.6M120.1 55.6v2.3M145.2 55.6v2.3M202.4 55.6v2.3M227.5 55.6v2.3"/>
<path d="M252.6 55.6v2.3M218.3 60.2v6.8M243.5 60.2v6.8M268.6 60.2v6.8M115.5 108.2v-2.3h4.6v2.3M152.1 108.2v-2.3h4.5v2.3M186.4 108.2v-2.3h4.5v2.3M138.3 126.4v2.3M174.9 126.4v2.3M209.2 126.4v2.3"/>
</g>
<circle cx="110.9" cy="48.7" r=".47" fill="#158f93"/>
<path d="M110.4 48.7a.5 .5 0 0 1 1 0 .5 .5 0 0 1-1 0zM110.4 48.7a.5 .5 0 0 0 1 0 .5 .5 0 0 0-1 0z" fill="#158f93"/>
<path d="M110.9 48.7h2.3M136.1 46.4v4.6" fill="none" stroke="#158f93" stroke-width=".16"/>
<circle cx="136.1" cy="48.7" r=".47" fill="#158f93"/>
<path d="M135.6 48.7a.47 .47 0 0 1 .9 0 .47 .47 0 0 1-.9 0zM135.6 48.7a.46 .46 0 0 0 .9 0 .46 .46 0 0 0-.9 0z" fill="#158f93"/>
<path d="M136.1 48.7h2.2M161.2 46.4v4.6" fill="none" stroke="#158f93" stroke-width=".16"/>
<circle cx="161.2" cy="48.7" r=".47" fill="#158f93"/>
<path d="M160.7 48.7a.5 .5 0 0 1 1 0 .5 .5 0 0 1-1 0zM160.7 48.7a.5 .5 0 0 0 1 0 .5 .5 0 0 0-1 0z" fill="#158f93"/>
<path d="M161.2 48.7h2.3M218.3 46.4v4.6" fill="none" stroke="#158f93" stroke-width=".16"/>
<circle cx="218.3" cy="48.7" r=".47" fill="#158f93"/>
<path d="M217.9 48.7a.47 .47 0 0 1 .9 0 .47 .47 0 0 1-.9 0zM217.9 48.7a.46 .46 0 0 0 .9 0 .46 .46 0 0 0-.9 0z" fill="#158f93"/>
<path d="M218.3 48.7h2.3M243.5 46.4v4.6" fill="none" stroke="#158f93" stroke-width=".16"/>
<circle cx="243.5" cy="48.7" r=".47" fill="#158f93"/>
<path d="M243 48.7a.47 .47 0 0 1 .9 0 .47 .47 0 0 1-.9 0zM243 48.7a.46 .46 0 0 0 .9 0 .46 .46 0 0 0-.9 0z" fill="#158f93"/>
<path d="M243.5 48.7h2.3M268.6 46.4v4.6" fill="none" stroke="#158f93" stroke-width=".16"/>
<circle cx="268.6" cy="48.7" r=".47" fill="#158f93"/>
<path d="M268.2 48.7a.47 .47 0 0 1 .9 0 .47 .47 0 0 1-.9 0zM268.2 48.7a.46 .46 0 0 0 .9 0 .46 .46 0 0 0-.9 0z" fill="#158f93"/>
<path d="M106.3 7.6h-2.2v2.3M268.6 48.7h2.3" fill="none" stroke="#158f93" stroke-width=".16"/>
<circle cx="104.1" cy="7.6" r=".47" fill="#158f93"/>
<path d="M103.6 7.6a.47 .47 0 0 1 .9 0 .47 .47 0 0 1-.9 0zM103.6 7.6a.46 .46 0 0 0 .9 0 .46 .46 0 0 0-.9 0z" fill="#158f93"/>
<path d="M131.5 7.6h-2.3v2.3M120.1 126.4v18.3" fill="none" stroke="#158f93" stroke-width=".16"/>
<circle cx="129.2" cy="7.6" r=".47" fill="#158f93"/>
<path d="M128.7 7.6a.5 .5 0 0 1 1 0 .5 .5 0 0 1-1 0zM128.7 7.6a.5 .5 0 0 0 1 0 .5 .5 0 0 0-1 0z" fill="#158f93"/>
<path d="M156.6 7.6h-2.3v2.3M124.6 126.4v18.3" fill="none" stroke="#158f93" stroke-width=".16"/>
<circle cx="154.3" cy="7.6" r=".47" fill="#158f93"/>
<path d="M153.9 7.6a.47 .47 0 0 1 .9 0 .47 .47 0 0 1-.9 0zM153.9 7.6a.46 .46 0 0 0 .9 0 .46 .46 0 0 0-.9 0z" fill="#158f93"/>
<path d="M213.8 7.6h-2.3v2.3M129.2 126.4v18.3" fill="none" stroke="#158f93" stroke-width=".16"/>
<circle cx="211.5" cy="7.6" r=".47" fill="#158f93"/>
<path d="M211 7.6a.47 .47 0 0 1 .9 0 .47 .47 0 0 1-.9 0zM211 7.6a.46 .46 0 0 0 .9 0 .46 .46 0 0 0-.9 0z" fill="#158f93"/>
<path d="M238.9 7.6h-2.3v2.3M133.8 126.4v18.3" fill="none" stroke="#158f93" stroke-width=".16"/>
<circle cx="236.6" cy="7.6" r=".47" fill="#158f93"/>
<path d="M236.2 7.6a.47 .47 0 0 1 .9 0 .47 .47 0 0 1-.9 0zM236.2 7.6a.46 .46 0 0 0 .9 0 .46 .46 0 0 0-.9 0z" fill="#158f93"/>
<path d="M264.1 7.6h-2.3v2.3M156.6 126.4v18.3" fill="none" stroke="#158f93" stroke-width=".16"/>
<circle cx="261.8" cy="7.6" r=".47" fill="#158f93"/>
<path d="M261.3 7.6a.47 .47 0 0 1 .9 0 .47 .47 0 0 1-.9 0zM261.3 7.6a.46 .46 0 0 0 .9 0 .46 .46 0 0 0-.9 0z" fill="#158f93"/>
<g fill="none" stroke="#158f93" stroke-width=".16">
<path d="M264.1 57.9h-2.3v2.3M170.3 89.9v18.3M174.9 89.9v18.3M195.5 89.9v18.3M200.1 89.9v18.3M209.2 89.9v18.3M161.2 126.4v18.3M165.8 126.4v18.3M170.3 126.4v18.3M190.9 126.4v18.3M195.5 126.4v18.3M200.1 126.4v18.3"/>
<path d="M204.6 126.4v18.3"/>
</g>
<circle cx="261.8" cy="57.9" r=".47" fill="#158f93"/>
<path d="M261.3 57.9a.47 .47 0 0 1 .9 0 .47 .47 0 0 1-.9 0zM261.3 57.9a.46 .46 0 0 0 .9 0 .46 .46 0 0 0-.9 0z" fill="#158f93"/>
<path d="M238.9 57.9h-2.3v2.3M165.8 89.9v18.3" fill="none" stroke="#158f93" stroke-width=".16"/>
<circle cx="236.6" cy="57.9" r=".47" fill="#158f93"/>
<path d="M236.2 57.9a.47 .47 0 0 1 .9 0 .47 .47 0 0 1-.9 0zM236.2 57.9a.46 .46 0 0 0 .9 0 .46 .46 0 0 0-.9 0z" fill="#158f93"/>
<path d="M213.8 57.9h-2.3v2.3M161.2 89.9v18.3" fill="none" stroke="#158f93" stroke-width=".16"/>
<circle cx="211.5" cy="57.9" r=".47" fill="#158f93"/>
<path d="M211 57.9a.47 .47 0 0 1 .9 0 .47 .47 0 0 1-.9 0zM211 57.9a.46 .46 0 0 0 .9 0 .46 .46 0 0 0-.9 0z" fill="#158f93"/>
<path d="M156.6 57.9h-2.3v2.3M138.3 89.9v18.3" fill="none" stroke="#158f93" stroke-width=".16"/>
<circle cx="154.3" cy="57.9" r=".47" fill="#158f93"/>
<path d="M153.9 57.9a.47 .47 0 0 1 .9 0 .47 .47 0 0 1-.9 0zM153.9 57.9a.46 .46 0 0 0 .9 0 .46 .46 0 0 0-.9 0z" fill="#158f93"/>
<path d="M131.5 57.9h-2.3v2.3M133.8 89.9v18.3" fill="none" stroke="#158f93" stroke-width=".16"/>
<circle cx="129.2" cy="57.9" r=".47" fill="#158f93"/>
<path d="M128.7 57.9a.5 .5 0 0 1 1 0 .5 .5 0 0 1-1 0zM128.7 57.9a.5 .5 0 0 0 1 0 .5 .5 0 0 0-1 0z" fill="#158f93"/>
<path d="M106.3 57.9h-2.2v2.3M129.2 89.9v18.3" fill="none" stroke="#158f93" stroke-width=".16"/>
<circle cx="104.1" cy="57.9" r=".47" fill="#158f93"/>
<path d="M103.6 57.9a.47 .47 0 0 1 .9 0 .47 .47 0 0 1-.9 0zM103.6 57.9a.46 .46 0 0 0 .9 0 .46 .46 0 0 0-.9 0z" fill="#158f93"/>
<path d="M124.6 89.9v18.3M204.6 89.9v18.3" fill="none" stroke="#158f93" stroke-width=".16"/>
<g font-size="2.3" fill="#9c1f14">
<text x="142.5" y="114.8" transform="rotate(-90 142.5 114.8)">RA1</text>
<text x="154.1" y="124.2" transform="rotate(-90 154.1 124.2)">RA2</text>
<text x="188.4" y="124.2" transform="rotate(-90 188.4 124.2)">RA3</text>
</g>
<g font-size="2.2" fill="#9c1f14">
<text x="97.2" y="10.4">R43</text>
<text x="122.3" y="10.4">R44</text>
<text x="147.5" y="10.4">R45</text>
<text x="204.6" y="10.4">R46</text>
<text x="229.8" y="10.4">R47</text>
<text x="254.9" y="10.4">R48</text>
<text x="112.8" y="47.6">TP23</text>
<text x="138" y="47.6">TP24</text>
<text x="163.1" y="47.6">TP25</text>
<text x="220.2" y="47.6">TP26</text>
<text x="245.4" y="47.6">TP27</text>
<text x="270.5" y="47.6">TP28</text>
<text x="114.3" y="54.4">Q44</text>
<text x="139.5" y="54.4">Q43</text>
<text x="164.6" y="54.4">Q42</text>
<text x="221.8" y="54.4">Q41</text>
<text x="246.9" y="54.4">Q40</text>
<text x="272.1" y="54.4">Q39</text>
<text x="97.4" y="60.9">R71</text>
<text x="122.6" y="60.9">R70</text>
<text x="147.7" y="60.9">R69</text>
<text x="204.9" y="60.9">R68</text>
<text x="230" y="60.9">R67</text>
<text x="255.1" y="60.9">R66</text>
</g>
<g font-size="2.2" fill="#d59028">
<text x="97.4" y="12.4">100</text>
<text x="122.5" y="12.4">100</text>
<text x="147.7" y="12.4">100</text>
<text x="204.8" y="12.4">100</text>
<text x="230" y="12.4">100</text>
<text x="255.1" y="12.4">100</text>
<text x="158.7" y="24.4">GND</text>
<text x="266.1" y="24.4">GND</text>
<text x="97.6" y="62.9">100</text>
<text x="122.8" y="62.9">100</text>
<text x="147.9" y="62.9">100</text>
<text x="205.1" y="62.9">100</text>
<text x="230.2" y="62.9">100</text>
<text x="255.3" y="62.9">100</text>
<text x="158.7" y="74.7">GND</text>
<text x="266.1" y="74.7">GND</text>
<text x="113" y="113.5">GND</text>
<text x="149.6" y="113.5">GND</text>
<text x="183.8" y="113.5">GND</text>
<text x="135.8" y="134.1">GND</text>
<text x="172.4" y="134.1">GND</text>
<text x="206.7" y="134.1">GND</text>
</g>
<g font-size="1.6" fill="#9c1f14">
<text x="155.5" y="16.6" transform="rotate(-90 155.5 16.6)">-B-SIG-M</text>
<text x="262.9" y="16.6" transform="rotate(-90 262.9 16.6)">-B-SIG-M</text>
<text x="105.2" y="20.8" transform="rotate(-90 105.2 20.8)">LED1-G-SIG-M</text>
<text x="130.3" y="20.8" transform="rotate(-90 130.3 20.8)">LED1-R-SIG-M</text>
<text x="155.5" y="20.7" transform="rotate(-90 155.5 20.7)">LED1</text>
<text x="212.6" y="20.8" transform="rotate(-90 212.6 20.8)">LED2-G-SIG-M</text>
<text x="237.8" y="20.8" transform="rotate(-90 237.8 20.8)">LED2-R-SIG-M</text>
<text x="262.9" y="20.7" transform="rotate(-90 262.9 20.7)">LED2</text>
<text x="111.5" y="45.3" transform="rotate(-90 111.5 45.3)">LED5-G</text>
<text x="136.6" y="45.3" transform="rotate(-90 136.6 45.3)">LED5-R</text>
<text x="161.8" y="45.3" transform="rotate(-90 161.8 45.3)">LED5-B</text>
<text x="218.9" y="45.3" transform="rotate(-90 218.9 45.3)">LED6-G</text>
<text x="244.1" y="45.3" transform="rotate(-90 244.1 45.3)">LED6-R</text>
<text x="269.2" y="45.3" transform="rotate(-90 269.2 45.3)">LED6-B</text>
<text x="95.5" y="54.4" transform="rotate(-90 95.5 54.4)">LED5-G-SIG</text>
<text x="120.6" y="54.4" transform="rotate(-90 120.6 54.4)">LED5-R-SIG</text>
<text x="145.8" y="54.4" transform="rotate(-90 145.8 54.4)">LED5-B-SIG</text>
<text x="202.9" y="54.4" transform="rotate(-90 202.9 54.4)">LED6-G-SIG</text>
<text x="228.1" y="54.4" transform="rotate(-90 228.1 54.4)">LED6-R-SIG</text>
<text x="253.2" y="54.4" transform="rotate(-90 253.2 54.4)">LED6-B-SIG</text>
<text x="105.2" y="71.1" transform="rotate(-90 105.2 71.1)">LED5-G-SIG-M</text>
<text x="130.3" y="71" transform="rotate(-90 130.3 71)">LED5-R-SIG-M</text>
<text x="155.5" y="71" transform="rotate(-90 155.5 71)">LED5</text>
<text x="155.5" y="66.9" transform="rotate(-90 155.5 66.9)">-B-SIG-M</text>
<text x="212.6" y="71.1" transform="rotate(-90 212.6 71.1)">LED6-G-SIG-M</text>
<text x="237.8" y="71" transform="rotate(-90 237.8 71)">LED6-R-SIG-M</text>
<text x="262.9" y="71" transform="rotate(-90 262.9 71)">LED6</text>
<text x="262.9" y="66.9" transform="rotate(-90 262.9 66.9)">-B-SIG-M</text>
<text x="125.8" y="103.1" transform="rotate(-90 125.8 103.1)">LED5-G-SIG-M</text>
<text x="130.3" y="103" transform="rotate(-90 130.3 103)">LED5-R-SIG-M</text>
<text x="134.9" y="103" transform="rotate(-90 134.9 103)">LED5-B-SIG-M</text>
<text x="139.5" y="103.1" transform="rotate(-90 139.5 103.1)">LED6-G-SIG-M</text>
<text x="162.3" y="103" transform="rotate(-90 162.3 103)">LED6-R-SIG-M</text>
<text x="166.9" y="103" transform="rotate(-90 166.9 103)">LED6-B-SIG-M</text>
<text x="171.5" y="103.1" transform="rotate(-90 171.5 103.1)">LED7-G-SIG-M</text>
<text x="176.1" y="103" transform="rotate(-90 176.1 103)">LED7-R-SIG-M</text>
<text x="196.6" y="103" transform="rotate(-90 196.6 103)">LED7-B-SIG-M</text>
<text x="201.2" y="103.1" transform="rotate(-90 201.2 103.1)">LED8-G-SIG-M</text>
<text x="205.8" y="103" transform="rotate(-90 205.8 103)">LED8-R-SIG-M</text>
<text x="210.3" y="103" transform="rotate(-90 210.3 103)">LED8-B-SIG-M</text>
<text x="121.2" y="142.4" transform="rotate(-90 121.2 142.4)">LED1-G-SIG-M</text>
<text x="125.8" y="142.4" transform="rotate(-90 125.8 142.4)">LED1-R-SIG-M</text>
<text x="130.3" y="142.4" transform="rotate(-90 130.3 142.4)">LED1-B-SIG-M</text>
<text x="134.9" y="142.4" transform="rotate(-90 134.9 142.4)">LED2-G-SIG-M</text>
<text x="157.8" y="142.4" transform="rotate(-90 157.8 142.4)">LED2-R-SIG-M</text>
<text x="162.3" y="142.4" transform="rotate(-90 162.3 142.4)">LED2-B-SIG-M</text>
<text x="166.9" y="142.4" transform="rotate(-90 166.9 142.4)">LED3-G-SIG-M</text>
<text x="171.5" y="142.4" transform="rotate(-90 171.5 142.4)">LED3-R-SIG-M</text>
<text x="192.1" y="142.4" transform="rotate(-90 192.1 142.4)">LED3-B-SIG-M</text>
<text x="196.6" y="142.4" transform="rotate(-90 196.6 142.4)">LED4-G-SIG-M</text>
<text x="201.2" y="142.4" transform="rotate(-90 201.2 142.4)">LED4-R-SIG-M</text>
<text x="205.8" y="142.4" transform="rotate(-90 205.8 142.4)">LED4-B-SIG-M</text>
</g>
<g font-size="1.3" fill="#d59028">
<text x="140.6" y="119.3" transform="rotate(-90 140.6 119.3)">745C101103JP</text>
<text x="155.3" y="124.2" transform="rotate(-90 155.3 124.2)">745C101103JP</text>
<text x="189.5" y="124.2" transform="rotate(-90 189.5 124.2)">745C101103JP</text>
</g>
<g font-size=".8" fill="#d59028">
<text x="114.3" y="5.1">SQ2310ES</text>
<text x="139.5" y="5.1">SQ2310ES</text>
<text x="164.6" y="5.1">SQ2310ES</text>
<text x="221.8" y="5.1">SQ2310ES</text>
<text x="246.9" y="5.1">SQ2310ES</text>
<text x="272.1" y="5.1">SQ2310ES</text>
<text x="114.3" y="55.4">SQ2310ES</text>
<text x="139.5" y="55.4">SQ2310ES</text>
<text x="164.6" y="55.4">SQ2310ES</text>
<text x="221.8" y="55.4">SQ2310ES</text>
<text x="246.9" y="55.4">SQ2310ES</text>
<text x="272.1" y="55.4">SQ2310ES</text>
</g>
</svg>
